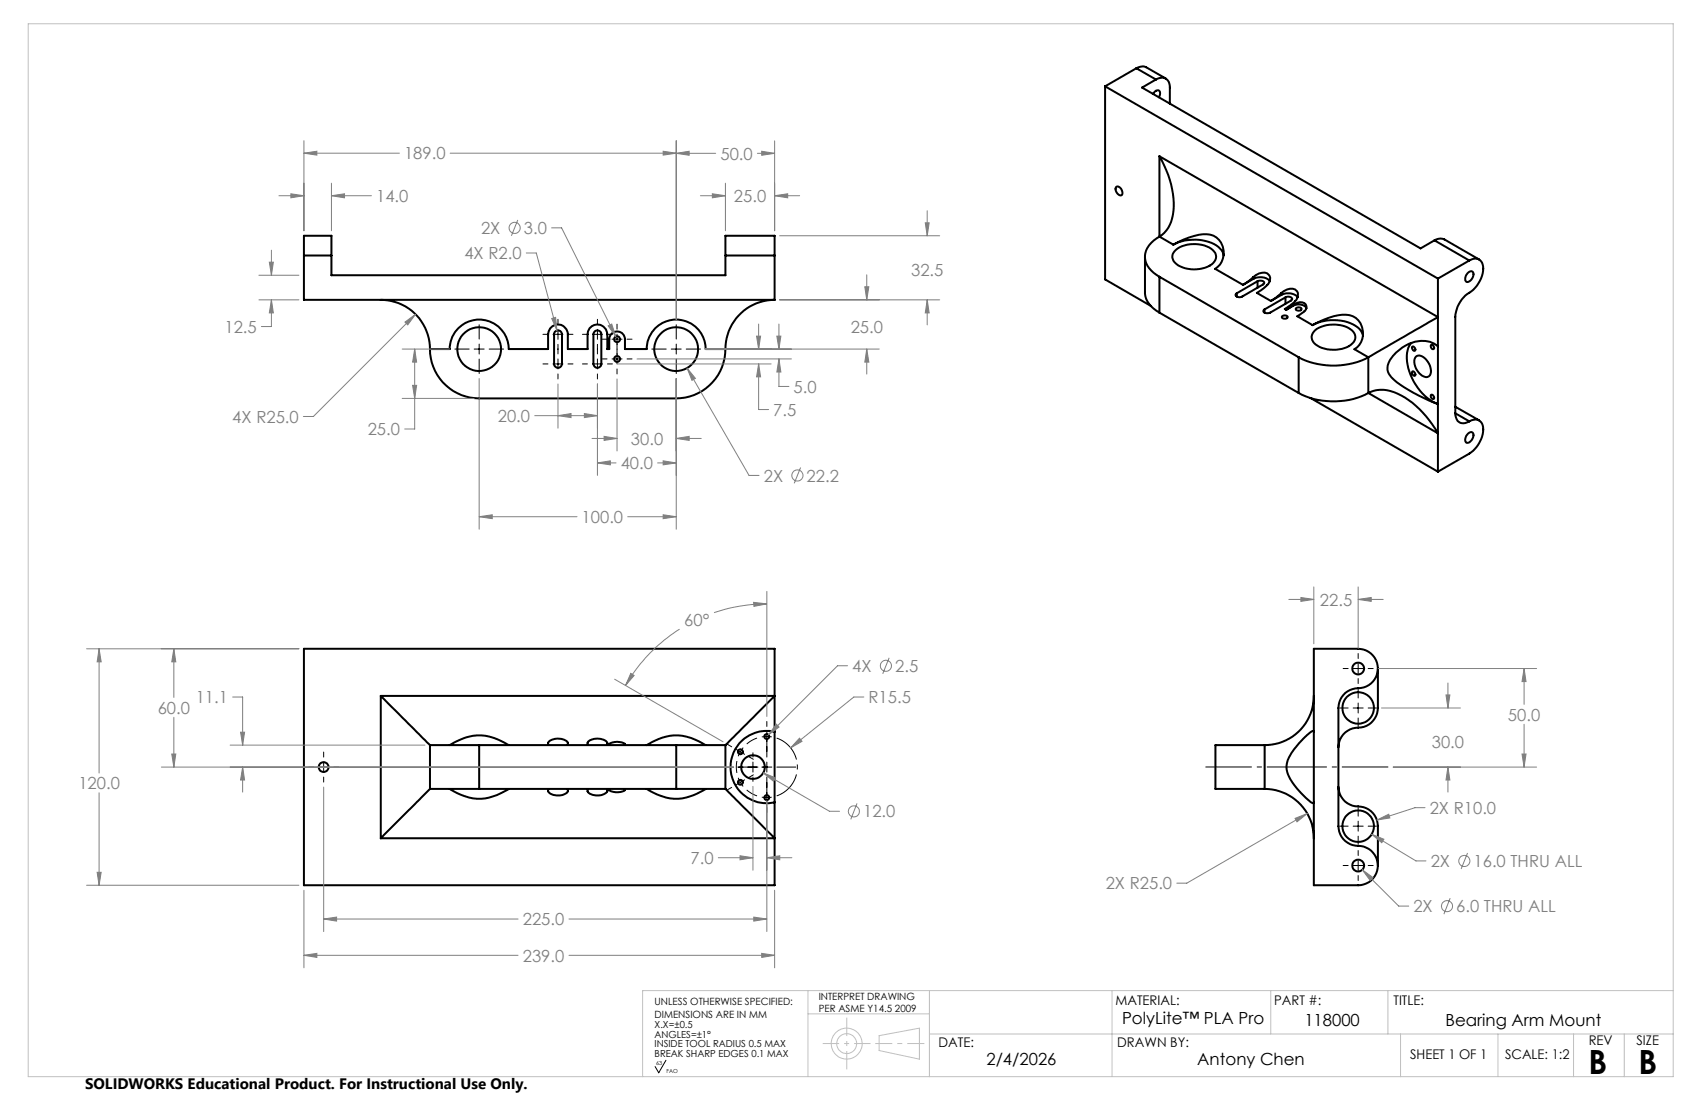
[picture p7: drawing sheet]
<svg xmlns="http://www.w3.org/2000/svg" width="432mm" height="279mm" viewBox="0 0 432 279" stroke-linecap="round" stroke-linejoin="round" font-family="sans-serif">
<g fill="none" stroke="#000" stroke-width=".51">
<path d="M288.5 17.3l1-.4h.9l5.5 3M288.5 17.3l-8 4.6M288.5 17.3l4.9 2.9M280.5 21.9l84.5 48.8M280.5 21.9v49l11.6 6.7M292.7 23.8l.5-.6a.75 .75 0 0 1 1-.2 .75 .75 0 0 1 .3 1l-.3 .7M293.4 20.2a2.17 2.17 0 0 1 2.5-.2 2.17 2.17 0 0 1 1.1 2.2v4.1M293.4 20.2l-3.5 2 70.7 40.8 3.5-2M294.3 39.7a22.4 22.4 0 0 1 3.2 15.8l-.2 .8a7.1 7.1 0 0 1-3 3.7M294.3 39.7l70.7 40.8-17.7 10.2M294.3 39.7v20.3M283.3 47.5a1.26 1.26 0 0 1 1.6 1.5 .63 .63 0 0 1-.5 .7 .63 .63 0 0 1-.7-.5l-.5-.9z"/>
<path d="M77.2 64.8v-5h6.9v5M77.2 64.8v11.3h119.4M77.2 64.8h6.9M84.1 64.8v5h100v-5M96.7 76.1a12.5 12.5 0 0 1 12.4 12.5M184.1 64.8v-5h12.5v5M184.1 64.8h12.5M196.6 76.1a12.5 12.5 0 0 0-12.5 12.5M196.6 64.8v11.3M290.7 65.2v9a6 6 0 0 0 3.6 5.1M294.3 60a5.8 5.8 0 0 0-3.5 6.1 6.8 6.8 0 0 0 3.5 4.1M294.3 60l3.6 2.1"/>
<path d="M294.3 70.2l35.4 20.5M294.3 70.2v9.1M294.3 79.3l35.4 20.4M297.9 62.1a18.1 18.1 0 0 1 8.4-2.7 4.8 4.8 0 0 1 4.3 3.7 4.8 4.8 0 0 1-2.1 5.1l7 4.1M297.9 62.1a11.4 11.4 0 0 1 11.4 .6l.8 .8 .5 1.3M298.2 63.7a7.9 7.9 0 0 1 9.7-.2 2.29 2.29 0 0 1-.8 3.9 8.1 8.1 0 0 1-8.9-.8l-.3-.3a2.02 2.02 0 0 1 .3-2.6zM313.9 74.4v.8M318.2 70.3a3.5 3.5 0 0 1 3.5-.9 1.89 1.89 0 0 1-.3 3.2l-2.3 1.7 3.5 2.1M318.2 70.3l-2.7 2M318.2 70.8a3.5 3.5 0 0 1 4.2 .6M318.2 70.8l-2.7 1.5M318.2 70.3v.5"/>
<path d="M319.2 71.4a1.09 1.09 0 0 1 1.7 .5l-5.6 3.3a1.09 1.09 0 0 1-1.6-.4l.2-.4M319.2 71.4l-5.3 3M319.2 71.4v1.6M321 78.5v.8M325.3 74.4a2.79 2.79 0 0 1 3.9-.5 2.64 2.64 0 0 1-1.4 3.4l-1.7 1.1 .4 .2M325.3 74.4l-2.7 2M325.3 74.9a3.4 3.4 0 0 1 4.1 .6M325.3 74.9l-2.7 1.5M325.3 74.4v.5M326.3 75.5a1.09 1.09 0 0 1 1.7 .5l-5.6 3.3a1.14 1.14 0 0 1-1.7-.5l.3-.3M326.3 75.5l-5.3 3M326.3 75.5v1.6"/>
<path d="M328.3 77.4a2.35 2.35 0 0 1 3.2-.1 1.67 1.67 0 0 1-1.1 2.2l-1.1 .8 3.9 2.2M328.3 77.4l-1.8 1.2M328.3 77.6a2.53 2.53 0 0 1 3.3 .6M328.3 77.6l-1.8 1M328.3 77.4v.2M329 78.2a.74 .74 0 0 1 .8-.3 .74 .74 0 0 1 .5 .7 .85 .85 0 0 1-1.4-.3zM364.1 61l1.5-.5 1 .2 8.9 5.2M364.1 61l8.9 5.1M365 70.7v49M372.7 69.2a.75 .75 0 0 1 1-.3 .75 .75 0 0 1 .3 1 1.73 1.73 0 0 1-1.8 1.6 1.74 1.74 0 0 1 .5-2.3zM373 66.1a2.15 2.15 0 0 1 2.5-.2 2.15 2.15 0 0 1 1 2.3 8.4 8.4 0 0 1-4.5 6.8 8.2 8.2 0 0 0-2.6 5.4v24.5M373 66.1l-8 4.6"/>
<path d="M109.1 88.6h5.1a7.5 7.5 0 0 1 7.5-7.5 7.5 7.5 0 0 1 7.5 7.5h9.9v-2.4a3.1 3.1 0 0 1 2.5-3.9 2.73 2.73 0 0 1 2.5 3.5v2.8h5.1v-2.8a2.63 2.63 0 0 1 2.5-3.5 2.63 2.63 0 0 1 2.5 3.5v2.8h.5v-1.6a2.15 2.15 0 0 1 .7-2.4 2.15 2.15 0 0 1 2.5-.1 3.4 3.4 0 0 1 .7 2.8v1.3h5.5a7.5 7.5 0 0 1 7.5-7.5 7.5 7.5 0 0 1 7.5 7.5h5M109.1 88.6a12.5 12.5 0 0 0 12.5 12.5h50.1a12.6 12.6 0 0 0 12.4-12.5M140.8 84.2a1.02 1.02 0 0 1 1.2-.3 1.02 1.02 0 0 1 .7 .9v7.6a1.01 1.01 0 0 1-1 .9 1.01 1.01 0 0 1-1-.9v-7.6zM150.8 84.2a1 1 0 0 1 1.2-.3 1 1 0 0 1 .6 .9v7.6a1.01 1.01 0 0 1-1 .9 1.01 1.01 0 0 1-1-.9v-7.6zM325.5 80.2a.74 .74 0 0 1 .8-.2 .74 .74 0 0 1 .5 .6 .85 .85 0 0 1-1.4-.2zM329.7 90.7a19.4 19.4 0 0 0 17.6 0M329.7 99.7a19.4 19.4 0 0 0 17.6 0M329.7 90.7v9M333.2 82.5a18.1 18.1 0 0 1 8.5-2.6 4.7 4.7 0 0 1 4.2 3.6 4.7 4.7 0 0 1-2.1 5.1l3.5 2.1M333.2 82.5a11 11 0 0 1 11.9 1l.7 1 .2 .7M333.9 83.8a8 8 0 0 1 9.7 .4 2.15 2.15 0 0 1-.7 3.3 8.2 8.2 0 0 1-9.3-.4 2.14 2.14 0 0 1 .3-3.3zM347.3 99.7a8.5 8.5 0 0 1 8.4 .7 24.5 24.5 0 0 1 9.3 9.6z"/>
<path d="M347.3 90.7v9M358.3 87a6.9 6.9 0 0 0-.8 6.5 13.4 13.4 0 0 0 7.5 9 37.1 37.1 0 0 1-11.8-6.8 3.7 3.7 0 0 1 .4-5.4 9.5 9.5 0 0 1 9.4-3.6l2 1.2M358.5 94.4a.59 .59 0 0 1 .7 .2 .59 .59 0 0 1-.2 .8l-.4-.4zM358.5 88.1a.58 .58 0 0 1 .7 .2 .58 .58 0 0 1-.2 .7l-.4-.3zM359.4 90.5a1.99 1.99 0 0 1 2.7 .9 3.2 3.2 0 0 1 .6 4.1 2.27 2.27 0 0 1-2.7-1.2 3.4 3.4 0 0 1-.6-3.8zM363.3 87.5a.63 .63 0 0 1 .6 .4 .63 .63 0 0 1-.1 .7l-.5-.4zM332.7 101l32.3 18.7M363.3 100.2a.63 .63 0 0 1 .6 .4 .63 .63 0 0 1-.1 .7l-.5-.4zM369.4 104.9a2.17 2.17 0 0 0 1.1 2.3 2.17 2.17 0 0 0 2.5-.3M369.4 103.2l6.1 3.5M369.4 104.9l3.6 2M372.7 110a.75 .75 0 0 1 1-.3 .75 .75 0 0 1 .3 1 1.73 1.73 0 0 1-1.8 1.6 1.74 1.74 0 0 1 .5-2.3z"/>
<path d="M373 106.9a2.17 2.17 0 0 1 2.5-.2 2.17 2.17 0 0 1 1 2.3 8 8 0 0 1-3.5 6.1l-8 4.6M77.2 164.6h119.4v60h-119.4zM96.7 176.6l12.4 12.5M96.7 176.6h99.9l-12.5 12.5M96.7 176.6v36.1M333.5 176.6a12.4 12.4 0 0 1-12.5 12.5M349.8 169.7a5 5 0 0 0-5-5.1h-11.3v60h11.3a5 5 0 0 0 5-5M349.8 169.7a5.2 5.2 0 0 1-5.7 5 5.1 5.1 0 0 0-4.3 5v30a5.2 5.2 0 0 0 5.7 5 5.1 5.1 0 0 1 4.3 4.9M349.8 169.7v10a5.2 5.2 0 0 1-5.7 5 5 5 0 0 0-4.3 5M109.1 189.1h12.5M109.1 189.1v11.1M114.2 189.1a12.5 12.5 0 0 1 14.3-.4l.7 .4"/>
<path d="M121.6 189.1v11.1M121.6 189.1h50.1M139.1 189.1v-.4a2.13 2.13 0 0 1 2.5-1.3l1.2 .2a1.4 1.4 0 0 1 1.3 1.1v.4M149.2 189.1v-.6a3.6 3.6 0 0 1 4.6-.5l.4 .5v.6M154.7 189.1v-.2a3.3 3.3 0 0 1 3.9 0v.2M164.1 189.1a12.5 12.5 0 0 1 14.8-.2l.2 .2M171.7 189.1h12.4M171.7 189.1v11.1M184.1 189.1v11.1M196.6 185.7a9.2 9.2 0 0 0-11.1 8.9 9.2 9.2 0 0 0 11.1 9M321 189.1h-12.5v11.1h12.5M321 189.1v11.1"/>
<path d="M333.5 185.7l-.1-.2a6.8 6.8 0 0 0-3.1 2.5l-.6 .6a10.1 10.1 0 0 0-3.1 5.9 10.3 10.3 0 0 0 3.4 6.4l1.5 1.6a3.4 3.4 0 0 0 1.9 1.3l.1-.2M339.8 199.7a5.2 5.2 0 0 0 5.7 5 5 5 0 0 1 4.3 5v9.9M109.1 200.2h12.5M109.1 200.2l-12.4 12.5M114.2 200.2a14.2 14.2 0 0 0 9.1 2.4 17.9 17.9 0 0 0 5.9-2.4M121.6 200.2h50.1M139.1 200.2v.5a1.36 1.36 0 0 0 1.3 1 3.3 3.3 0 0 0 3.7-.9v-.6M149.2 200.2v.6a3.4 3.4 0 0 0 5 0v-.6M154.7 200.2v.2a3.4 3.4 0 0 0 3.9 0v-.2M164.1 200.2a14.2 14.2 0 0 0 9.1 2.4 17 17 0 0 0 5.9-2.4M171.7 200.2h12.4M184.1 200.2l12.5 12.5h-99.9"/>
<path d="M321 200.2a12.5 12.5 0 0 1 12.5 12.5"/>
<circle cx="121.7" cy="88.6" r="5.6"/>
<circle cx="156.7" cy="86.1" r=".74"/>
<circle cx="156.7" cy="91.1" r=".74"/>
<circle cx="171.6" cy="88.6" r="5.6"/>
<circle cx="344.8" cy="179.7" r="4"/>
<circle cx="344.8" cy="169.7" r="1.51"/>
<circle cx="82.1" cy="194.7" r="1.25"/>
<circle cx="187.9" cy="198.5" r=".62"/>
<circle cx="187.9" cy="190.8" r=".61"/>
<circle cx="191.1" cy="194.7" r="2.99"/>
<circle cx="194.6" cy="186.9" r=".62"/>
<circle cx="194.6" cy="202.4" r=".62"/>
<circle cx="344.8" cy="209.7" r="4"/>
<circle cx="344.8" cy="219.7" r="1.5"/>
</g>
<g fill="none" stroke="#808080" stroke-width=".25">
<path d="M77.2 38.9l3.2-.5v1zM77.2 35.7v22.9M77.2 38.9h24.2M114.3 38.9h67.4M168.3 38.4l3.4 .5-3.4 .5zM171.7 38.9l3.2-.5v1zM171.7 35.7v45.4M192.3 38.9h4.3M193.4 38.4l3.2 .5-3.2 .5zM196.6 35.7v22.9M70.8 49.7h6.4M73.8 49.2l3.4 .5-3.4 .5z"/>
<path d="M84.1 49.7l3.4-.5v1zM84.1 49.7h10.2M84.1 46.5v12.1M131.4 55.8l-1.6 4M140 57.8h2.6l13.7 27.6M177.8 49.7h6.3M180.8 49.2l3.3 .5-3.3 .5zM184.1 46.5v12.1M196.6 49.7l3.4-.5v1zM196.6 49.7h6.4M197.9 59.8h40.6M234.9 56.6h1l-.5 3.2z"/>
<path d="M235.4 53.5v6.3M65.7 76.1h10.2M65.7 69.8h10.2M68.4 66.5h1l-.5 3.3zM68.9 76.1l.5 3.3h-1zM68.9 76.1v6.8h-2.5M68.9 63.5v6.3M105.5 79.8l-25.9 25.9h-2.6M133.6 64.2h2.5l5.3 19.7M197.9 76.1h40.6M219.5 72.8h1.1l-.6 3.3zM220 69.7v6.4"/>
<path d="M235.4 76.1l.5 3.3h-1zM235.4 76.1v6.3M102.1 88.6h12.1M102.8 81.7l2.7-1.9-2 2.6zM104.7 97.8h1.1l-.5 3.3zM105.3 88.6l.5 3.3h-1.1zM105.3 88.6v20.3h-2.6M121.6 96.1v38.2M140.1 80.8l.9-.3 .4 3.4zM141.6 97.4v11.3M151.7 97.4v23.3M154.4 82.7l.9-.5 1 3.2z"/>
<path d="M156.6 96.2v18.2M156.7 92.4h39.1M161.7 91.1h39.2M171.7 96.1v38.2M174.4 93.4l2.1 2.6-.9 .5zM174.4 93.4l15.7 27.3h2.6M179.1 88.6h44.1M192.1 85.3h1l-.5 3.3zM192.6 92.4l.5 3.2h-1zM192.6 92.4v11.5h2.5M192.6 82.2v6.4M197.2 85.3h1l-.5 3.3z"/>
<path d="M197.7 91.1l.5 3.3h-1zM197.7 91.1v7h2.6M197.7 82.2v6.4M220 88.6l.6 3.3h-1.1zM220 88.6v6.3M102.1 101.1h18.3M135.7 105.5h16M141.6 105.5l3.4-.5v1zM148.3 105l3.4 .5-3.4 .5zM150.3 111.3h6.3M151.7 117.5l3.2-.6v1.1zM151.7 117.5h4.7"/>
<path d="M153.4 110.7l3.2 .6-3.2 .5zM166.9 117.5h4.8M168.3 116.9l3.4 .6-3.4 .5zM171.7 111.3l3.2-.6v1.1zM171.7 111.3h6.3M203.2 118.6l-1.6 4.1M121.6 131.1l3.4-.5v1zM121.6 131.1h24.9M159.3 131.1h12.4M168.3 130.6l3.4 .5-3.4 .5zM172.5 159.7a41 41 0 0 0-13.7 14.3M191.3 152.9l3.4 .3-3.3 .7z"/>
<path d="M194.7 153.2a41.7 41.7 0 0 0-13.4 2.3M194.7 150.1v31.7M327.2 152.1h6.3M330.2 151.6l3.3 .5-3.3 .5zM333.5 148.9v14.5M344.8 152.1l3.3-.5v1zM344.8 148.9v15.7M344.8 152.1h6.3M22 164.6h53.9M25.2 164.6l.5 3.4h-1zM25.2 164.6v31.6M44.1 164.6l.5 3.4h-1z"/>
<path d="M44.1 164.6v12.4M59.1 176.9h2.5v12.2M156 172.4l27.6 15.8M160.1 170.9l.9 .5-2.2 2.6zM215.2 168.9h-2.6l-17.5 17.6M219.3 176.9h-2.6l-16 12.9M225.7 166.9l-1.6 4.1M349.8 169.7h40.3M350.7 179.7h20M367.1 176.4h1l-.5 3.3zM367.6 173.3v6.4M386.9 169.7l.5 3.3h-1z"/>
<path d="M386.9 169.7v9.1M41 194.7h145.2M43.6 191.3h1l-.5 3.4zM44.1 182v12.7M58.4 189.1h49.5M61.1 185.8h1l-.5 3.3zM61.6 194.7l.5 3.2h-1zM61.6 194.7v6.3M82.2 199.7v36.7M191.1 199.6v21.2M193.7 196.1l3.1 1.3-.4 .9zM193.7 196.1l16.9 9.8h2.5"/>
<path d="M197.1 183.8l.7 .7-2.7 2zM203 187.3l.6 .8-2.9 1.7zM353.7 194.7h36.4M367.6 194.7l.5 3.2h-1zM367.6 194.7v6.3M386.4 191.3h1l-.5 3.4zM386.9 183.8v10.9M25.2 201.2v23.4M182.4 217.7h8.7M187.9 217.2l3.2 .5-3.2 .5zM194.7 217.7l3.2-.5v1zM194.7 203.3v33.1"/>
<path d="M194.7 217.7h6.3M217.6 203.9l-1.6 4M328.8 207.7l3.1-1.3-2.7 2.2zM331.9 206.4l-30.6 17.7h-2.6M348.2 211.7l3.1 1.3-.5 .9zM348.2 211.7l11.2 6.8h2.6M349.5 208.1l3-1.5 .3 1zM361.7 205h-2.5l-9.7 3.1M372.5 216.5l-1.6 4M22 224.6h53.9M24.7 221.4h1l-.5 3.2zM77.2 225.9v19.7"/>
<path d="M82.2 233.2l3.2-.5v1.1zM82.2 233.2h49.3M144.4 233.2h50.3M191.3 232.7l3.4 .5-3.4 .6zM196.6 225.9v19.7M345.8 220.7l2.7 2-.7 .7zM345.8 220.7l9.3 9.2h2.5M368.1 227.9l-1.6 4.1M77.2 242.4l3.2-.5v1.1zM77.2 242.4h54.3M144.4 242.4h52.2M193.4 241.9l3.2 .5-3.2 .6z"/>
<circle cx="130.6" cy="57.8" r="1.4"/>
<circle cx="202.4" cy="120.7" r="1.41"/>
<circle cx="224.9" cy="169" r="1.41"/>
<circle cx="216.7" cy="205.9" r="1.41"/>
<circle cx="371.7" cy="218.5" r="1.41"/>
<circle cx="367.3" cy="229.9" r="1.4"/>
</g>
<path d="M187.1 193.1l-.2 1.5 .2 1.5M192.2 187.3l-1.4 .6-1.2 .9M189.6 200.5l1.2 .8 1.4 .7" fill="none" stroke="#000" stroke-width=".25" stroke-dasharray="15.2 1.3 1.3 1.3" stroke-linecap="butt"/>
<path d="M197.2 202a7.8 7.8 0 0 0 5.2-7.4 7.8 7.8 0 0 0-5.2-7.3" fill="none" stroke="#000" stroke-width=".25" stroke-dasharray="15.2 1.3 1.3 1.3" stroke-dashoffset="7.5" stroke-linecap="butt"/>
<g fill="none" stroke="#000" stroke-width=".25">
<path d="M115.5 88.6h3.6M120.4 88.6h2.5M121.6 82.4v3.6M121.6 87.3v2.6M121.6 91.1v3.7M124.2 88.6h3.6M137.8 84.8h1.3M137.8 92.4h1.3M140.4 84.8h2.5M140.4 92.4h2.5M141.6 81v1.3M141.6 83.6v2.5"/>
<path d="M141.6 87.4v2.4M141.6 91.1v2.5M141.6 94.9v1.3M144.2 84.8h1.3M144.2 92.4h1.3M147.8 84.8h1.3M147.8 92.4h1.3M150.4 84.8h2.5M150.4 92.4h2.5M151.7 81v1.3M151.7 83.6v2.5M151.7 87.4v2.4"/>
<path d="M151.7 91.1v2.5M151.7 94.9v1.3M152.8 86.1h1.3M152.8 91.1h1.3M154.2 84.8h1.3M154.2 92.4h1.3M155.4 86.1h2.5M155.4 91.1h2.5M156.6 82.3v1.2M156.6 84.8v3.7M156.6 88.6v3.8M156.6 93.6v1.3"/>
<path d="M159.2 86.1h1.2M159.2 91.1h1.2M165.5 88.6h3.6M170.4 88.6h2.5M171.7 82.4v3.6M171.7 87.3v2.6M171.7 91.1v3.7M174.2 88.6h3.6M340.1 179.7h2.1M341 169.7h1.2M343.5 179.7h2.5M343.5 169.7h2.5"/>
<path d="M344.8 165.8v1.3M344.8 168.4v2.5M344.8 172.2v1.3M344.8 175v2.1M344.8 178.4v2.5M347.3 179.7h2.1M347.3 169.7h1.3M78.4 194.7h1.2M80.9 194.7h2.5M82.2 190.9v1.2M82.2 193.4v2.5M82.2 197.2v1.3"/>
<path d="M84.7 194.7h1.3M184.6 188.9l1.1 .6M185.7 199.8l-1.1 .6M186.8 190.1l2.2 1.3M187.3 194.7h5.1M187.4 197.4l.5 1.1 .8 1.1M188.7 189.7l-1.3 2.2M189 197.9l-2.2 1.3M190.1 192.1l1.1 .6M191.1 191v1.1M191.1 193.4v2.5M191.1 197.2v1.1"/>
<path d="M191.2 196.6l-1.1 .7M193.4 187h2.5M193.4 194.7h2.5M194.7 183.1v1.3M194.7 185.6v6.5M194.7 193.4v2.5M194.7 197.2v6.5M197.2 194.7h4.8M344.8 182.2v2.1M193.4 202.3h2.5M194.7 204.9v1.3M340.1 209.7h2.1"/>
<path d="M341 219.6h1.2M343.5 219.6h2.5M343.5 209.7h2.5M344.8 205v2.1M344.8 208.4v2.5M344.8 212.2v2.1M344.8 215.8v1.3M344.8 218.4v2.5M347.3 219.6h1.3M347.3 209.7h2.1M344.8 222.2v1.2M169.1 269.1l-1.9 3.1-.9-1.5"/>
</g>
<g fill="none" stroke="#c0c0c0" stroke-width=".25">
<path d="M7.2 6h417.5v267.2h-417.5zM205.1 251.4v21.7M205.1 257.3h30.8M235.9 251.4v21.8M282.3 251.4v21.8M322.6 251.4v11M352.3 251.4v11M424.7 251.4h-261.6v21.8M223.2 262.8l10.2-1.9v7.9l-10.2-2.2zM235.9 262.4h188.8M355.5 262.4v10.8M380.3 262.4v10.8"/>
<path d="M399.5 262.4v10.8M412.3 262.4v10.8"/>
<circle cx="214.9" cy="264.8" r="3.9"/>
<circle cx="214.9" cy="264.8" r="2.52"/>
</g>
<path d="M306 194.6h46.4" fill="none" stroke="#000" stroke-width=".25" stroke-dasharray="15.2 1.3 1.3 1.3" stroke-dashoffset="3.5" stroke-linecap="butt"/>
<path d="M214.9 258.3v13.1" fill="none" stroke="#c0c0c0" stroke-width=".25" stroke-dasharray="15.2 1.3 1.3 1.3" stroke-dashoffset="10.6" stroke-linecap="butt"/>
<path d="M208.9 264.8h12.1" fill="none" stroke="#c0c0c0" stroke-width=".25" stroke-dasharray="15.2 1.3 1.3 1.3" stroke-dashoffset="11.1" stroke-linecap="butt"/>
<path d="M222.2 264.8h12.4" fill="none" stroke="#c0c0c0" stroke-width=".25" stroke-dasharray="15.2 1.3 1.3 1.3" stroke-dashoffset="10.9" stroke-linecap="butt"/>
<path d="M330.2 151.6l3.3 .5-3.3 .5zM344.8 152.1l3.3-.5v1zM367.6 194.7l.5 3.2h-1zM367.1 176.4h1l-.5 3.3zM386.4 191.3h1l-.5 3.4zM386.9 169.7l.5 3.3h-1zM349.5 208.1l3.3-.5-.3-1zM348.2 211.7l2.6 2.2 .5-.9zM345.8 220.7l2 2.7 .7-.7zM328.8 207.7l.4 .9 2.7-2.2zM203 187.3l-2.3 2.5 2.9-1.7zM197.1 183.8l-2 2.7 2.7-2zM193.7 196.1l2.7 2.2 .4-.9zM191.3 152.9l3.4 .3-3.3 .7zM160.1 170.9l.9 .5-2.2 2.6zM61.6 194.7l.5 3.2h-1zM61.1 185.8h1l-.5 3.3zM82.2 233.2l3.2-.5v1.1zM191.3 232.7l3.4 .5-3.4 .6zM187.9 217.2l3.2 .5-3.2 .5zM194.7 217.7l3.2-.5v1zM43.6 191.3h1l-.5 3.4zM44.1 164.6l.5 3.4h-1zM25.2 164.6l.5 3.4h-1zM24.7 221.4h1l-.5 3.2zM193.4 241.9l3.2 .5-3.2 .6zM77.2 242.4l3.2-.5v1.1zM220 88.6l.6 3.3h-1.1zM219.5 72.8h1.1l-.6 3.3zM234.9 56.6h1l-.5 3.2zM235.4 76.1l.5 3.3h-1zM168.3 130.6l3.4 .5-3.4 .5zM121.6 131.1l3.4-.5v1zM102.8 81.7l.7 .7 2-2.6zM68.4 66.5h1l-.5 3.3zM68.9 76.1l.5 3.3h-1zM171.7 38.9l3.2-.5v1zM193.4 38.4l3.2 .5-3.2 .5zM180.8 49.2l3.3 .5-3.3 .5zM196.6 49.7l3.4-.5v1zM168.3 38.4l3.4 .5-3.4 .5zM77.2 38.9l3.2-.5v1zM84.1 49.7l3.4-.5v1zM73.8 49.2l3.4 .5-3.4 .5zM148.3 105l3.4 .5-3.4 .5zM141.6 105.5l3.4-.5v1zM151.7 117.5l3.2-.6v1.1zM168.3 116.9l3.4 .6-3.4 .5zM171.7 111.3l3.2-.6v1.1zM153.4 110.7l3.2 .6-3.2 .5zM197.2 85.3h1l-.5 3.3zM197.7 91.1l.5 3.3h-1zM192.6 92.4l.5 3.2h-1zM192.1 85.3h1l-.5 3.3zM154.4 82.7l1.9 2.7-1-3.2zM174.4 93.4l1.2 3.1 .9-.5zM105.3 88.6l.5 3.3h-1.1zM104.7 97.8h1.1l-.5 3.3zM140.1 80.8l1.3 3.1-.4-3.4z" fill="#808080"/>
<g font-size="8.5">
<text x="403.2" y="272.6">B</text>
<text x="415.9" y="272.6">B</text>
</g>
<g font-size="4.2" fill="#808080">
<text x="102.6" y="40.5">189.0</text>
<text x="182.9" y="40.5">50.0</text>
<text x="95.5" y="51.3">14.0</text>
<text x="186.3" y="51.3">25.0</text>
<text x="122.1" y="59.4">2X</text>
<text x="133" y="59.4">3.0</text>
<text x="117.9" y="65.8">4X R2.0</text>
<text x="231.3" y="69.9">32.5</text>
<text x="57" y="84.5">12.5</text>
<text x="216" y="84.5">25.0</text>
<text x="201.4" y="99.7">5.0</text>
<text x="59" y="107.3">4X R25.0</text>
<text x="126.4" y="107.1">20.0</text>
<text x="196.3" y="105.5">7.5</text>
<text x="93.4" y="110.4">25.0</text>
<text x="160.2" y="112.8">30.0</text>
<text x="157.6" y="119">40.0</text>
<text x="193.9" y="122.2">2X</text>
<text x="204.8" y="122.2">22.2</text>
<text x="147.6" y="132.7">100.0</text>
<text x="335.1" y="153.7">22.5</text>
<text x="173.7" y="158.8">60°</text>
<text x="216.3" y="170.5">4X</text>
<text x="227.2" y="170.5">2.5</text>
<text x="49.7" y="178.5">11.1</text>
<text x="220.5" y="178.5">R15.5</text>
<text x="40" y="181.1">60.0</text>
<text x="382.8" y="182.8">50.0</text>
<text x="363.5" y="189.8">30.0</text>
<text x="19.9" y="200.3">120.0</text>
<text x="219.1" y="207.4">12.0</text>
<text x="362.9" y="206.6">2X R10.0</text>
<text x="175.3" y="219.3">7.0</text>
<text x="363.2" y="220">2X</text>
<text x="374.1" y="220">16.0 THRU ALL</text>
<text x="280.7" y="225.7">2X R25.0</text>
<text x="358.8" y="231.5">2X</text>
<text x="369.7" y="231.5">6.0 THRU ALL</text>
<text x="132.7" y="234.8">225.0</text>
<text x="132.7" y="244">239.0</text>
</g>
<g font-size="4.2">
<text x="284.8" y="259.9">PolyLite™ PLA Pro</text>
<text x="331.1" y="260.3">118000</text>
<text x="366.9" y="260.3">Bearing Arm Mount</text>
<text x="250.4" y="270.4">2/4/2026</text>
<text x="303.9" y="270.4">Antony Chen</text>
</g>
<text font-size="3.8" x="21.6" y="276.3">SOLIDWORKS Educational Product. For Instructional Use Only.</text>
<g font-size="3.4">
<text x="283.1" y="255">MATERIAL:</text>
<text x="323.4" y="255">PART #:</text>
<text x="353.8" y="255">TITLE:</text>
<text x="238.3" y="265.8">DATE:</text>
<text x="283.6" y="265.8">DRAWN BY:</text>
<text x="358" y="268.8">SHEET 1 OF 1</text>
<text x="382.1" y="268.8">SCALE: 1:2</text>
<text x="403.3" y="265.2">REV</text>
<text x="415.4" y="265.2">SIZE</text>
</g>
<g font-size="2.5">
<text x="166.2" y="255.1">UNLESS OTHERWISE SPECIFIED:</text>
<text x="207.8" y="253.8">INTERPRET DRAWING</text>
<text x="207.8" y="256.7">PER ASME Y14.5 2009</text>
<text x="166.2" y="258.4">DIMENSIONS ARE IN MM</text>
<text x="166.2" y="260.9">X.X=±0.5</text>
<text x="166.2" y="263.4">ANGLES=±1°</text>
<text x="166.2" y="265.8">INSIDE TOOL RADIUS 0.5 MAX</text>
<text x="166.2" y="268.3">BREAK SHARP EDGES 0.1 MAX</text>
</g>
<g font-size="1.4">
<text x="166.6" y="270.3">63</text>
<text x="169.2" y="272.2">FAO</text>
</g>
</svg>
